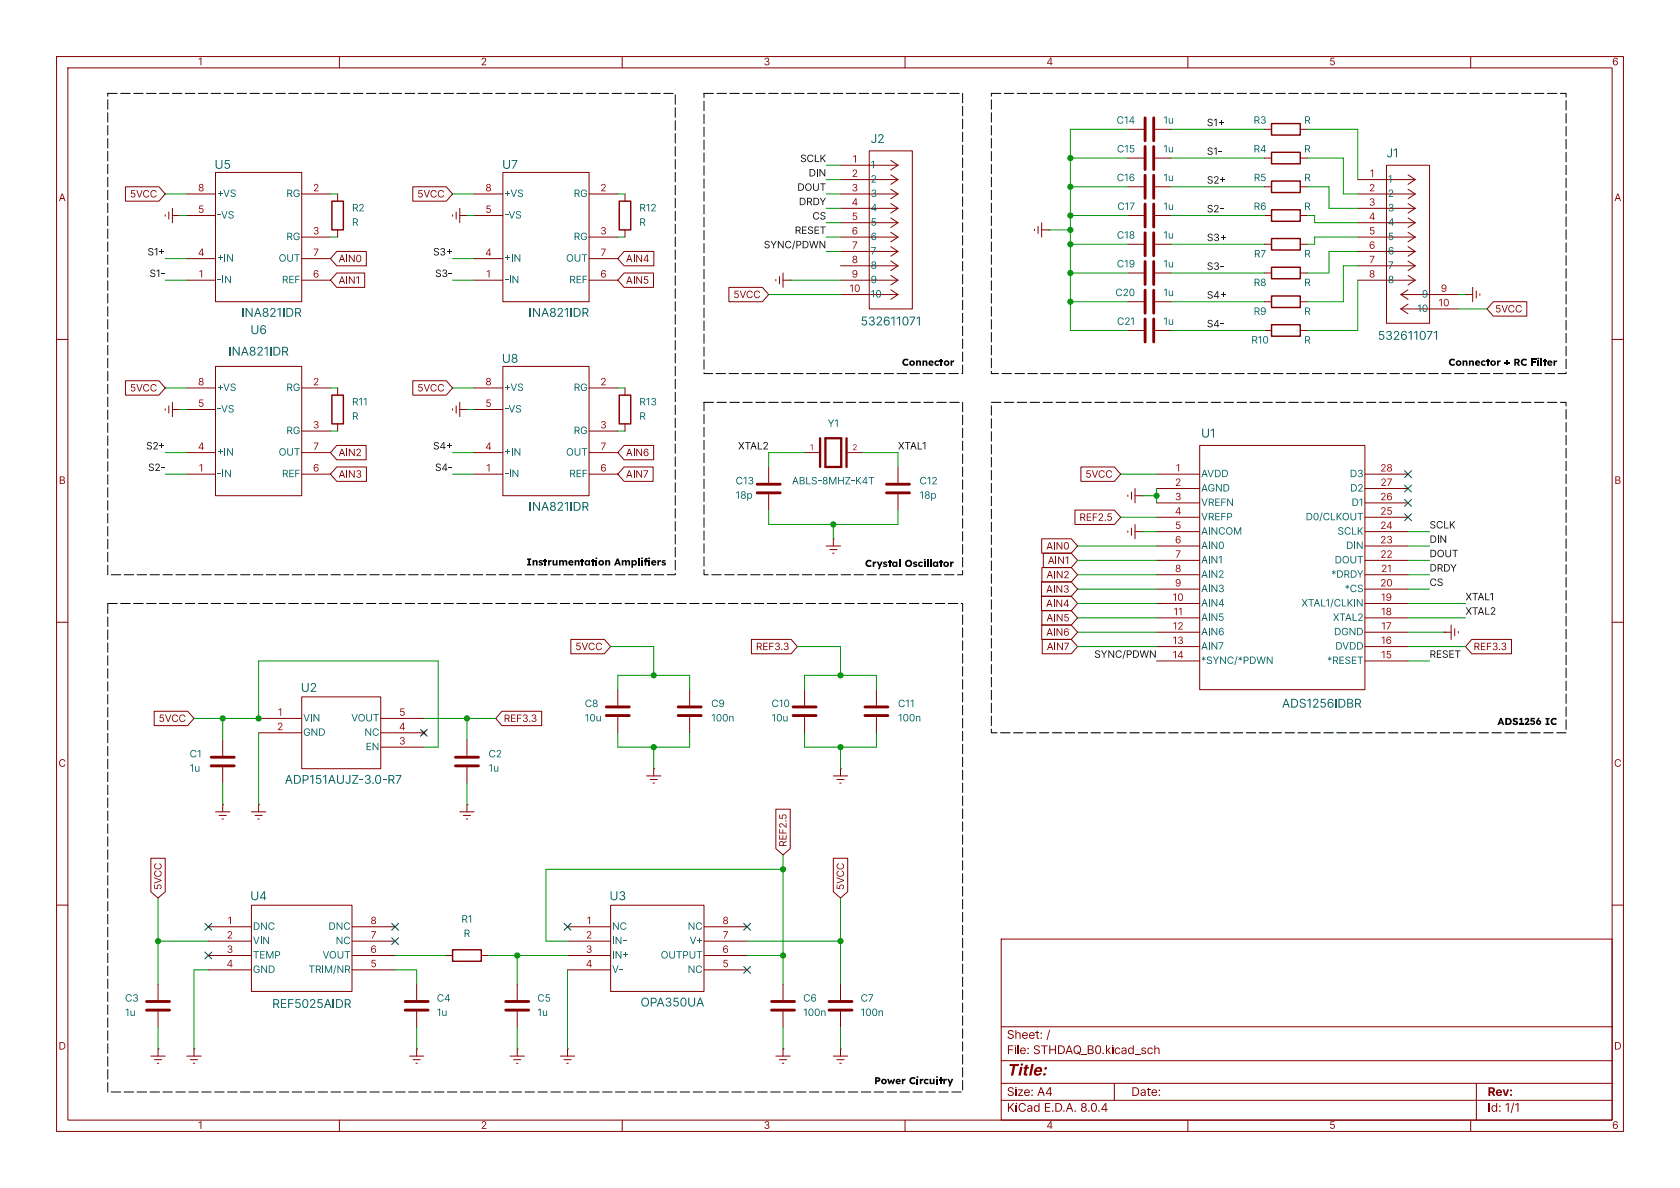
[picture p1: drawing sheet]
<svg xmlns="http://www.w3.org/2000/svg" width="297mm" height="210mm" viewBox="0 0 297 210" stroke-linecap="round" stroke-linejoin="round" font-family="sans-serif">
<path d="M10 10h277v190h-277zM12 12h273v186h-273zM60 10v2M110 10v2M160 10v2M210 10v2M260 10v2M177 166h108v32h-108z" fill="none" stroke="#840000" stroke-width=".18"/>
<g fill="#840000">
<path d="M85.2 10.3a.44 .44 0 0 1 .7 .1 .44 .44 0 0 1-.2 .7l-.3 .3h.6v.1h-.9l.5-.6a.3 .3 0 0 0 .2-.4 .3 .3 0 0 0-.5 0v.1h-.2z"/>
<path d="M135.3 10.3a.38 .38 0 0 1 .6 0 .38 .38 0 0 1-.1 .6 .41 .41 0 0 1-.1 .7 .41 .41 0 0 1-.6-.4h.2a.28 .28 0 0 0 .3 .3 .28 .28 0 0 0 .2-.4 .28 .28 0 0 0-.3-.2v-.1a.26 .26 0 0 0 .3-.2 .26 .26 0 0 0-.2-.3 .26 .26 0 0 0-.3 .2h-.1z"/>
<path d="M235.2 10.2h.7v.2h-.5l-.1 .3a.43 .43 0 0 1 .7 .2 .43 .43 0 0 1-.3 .6 .43 .43 0 0 1-.6-.3h.2a.3 .3 0 0 0 .4 .1 .3 .3 0 0 0 .1-.5 .3 .3 0 0 0-.5 .1h-.1z"/>
<path d="M285.3 10.3a.42 .42 0 0 1 .4-.1 .42 .42 0 0 1 .3 .3h-.1a.33 .33 0 0 0-.5-.1 .33 .33 0 0 0-.1 .4 .44 .44 0 0 1 .7 .2 .44 .44 0 0 1-.4 .6 .44 .44 0 0 1-.5-.5h.2a.29 .29 0 0 0 .4 .3 .29 .29 0 0 0 .1-.5 .29 .29 0 0 0-.5 .2h-.2v-.1z"/>
</g>
<path d="M60 198v2M110 198v2M160 198v2M210 198v2M260 198v2" fill="none" stroke="#840000" stroke-width=".18"/>
<g fill="#840000">
<path d="M85.2 198.3a.44 .44 0 0 1 .7 .1 .44 .44 0 0 1-.2 .7l-.3 .3h.6v.1h-.9l.5-.6a.3 .3 0 0 0 .2-.4 .3 .3 0 0 0-.5 0v.1h-.2z"/>
<path d="M135.3 198.3a.38 .38 0 0 1 .6 0 .38 .38 0 0 1-.1 .6 .41 .41 0 0 1-.1 .7 .41 .41 0 0 1-.6-.4h.2a.28 .28 0 0 0 .3 .3 .28 .28 0 0 0 .2-.4 .28 .28 0 0 0-.3-.2v-.1a.26 .26 0 0 0 .3-.1 .26 .26 0 0 0-.2-.4 .26 .26 0 0 0-.3 .2h-.1z"/>
<path d="M235.2 198.2h.7v.2h-.5l-.1 .4a.43 .43 0 0 1 .7 .1 .43 .43 0 0 1-.3 .6 .43 .43 0 0 1-.6-.3h.2a.3 .3 0 0 0 .4 .1 .3 .3 0 0 0 .1-.5 .3 .3 0 0 0-.5 .1h-.1z"/>
<path d="M285.3 198.3a.42 .42 0 0 1 .4-.1 .42 .42 0 0 1 .3 .3h-.1a.33 .33 0 0 0-.5-.1 .33 .33 0 0 0-.1 .5 .44 .44 0 0 1 .7 .1 .44 .44 0 0 1-.4 .6 .44 .44 0 0 1-.5-.5h.2a.29 .29 0 0 0 .4 .3 .29 .29 0 0 0 .1-.5 .29 .29 0 0 0-.5 .2h-.2v-.1z"/>
</g>
<path d="M10 60h2M285 60h2M10 110h2M285 110h2M10 160h2M285 160h2M177 194.5h108M177 191.5h108M177 187.5h108" fill="none" stroke="#840000" stroke-width=".18"/>
<circle cx="180.7" cy="188.2" r=".23" fill="#840000"/>
<g fill="none" stroke="#840000" stroke-width=".18">
<path d="M148.6 29.2h10.1M153.7 26.7h7.6v27.9h-7.6zM153.7 39.4h5M153.7 36.8h5M153.7 34.3h5M153.7 31.8h5M157.5 38.5l1.2 .9M157.5 36l1.2 .8M157.5 33.4l1.2 .9M157.5 30.9l1.2 .9M157.5 28.4l1.2 .8M158.7 39.4l-1.2 .8"/>
<path d="M158.7 36.8l-1.2 .9M158.7 34.3l-1.2 .8M158.7 31.8l-1.2 .8M158.7 29.2l-1.2 .9M223.5 33h1.3M229.9 33h1.2M148.6 52.1h10.1M153.7 49.5h5M153.7 47h5M153.7 44.5h5M153.7 41.9h5M157.5 51.2l1.2 .9"/>
<path d="M157.5 48.7l1.2 .8M157.5 46.1l1.2 .9M157.5 43.6l1.2 .9M157.5 41.1l1.2 .8M158.7 52.1l-1.2 .8M158.7 49.5l-1.2 .9M158.7 47l-1.2 .8M158.7 44.5l-1.2 .8M158.7 41.9l-1.2 .9M223.5 43.2h1.3M229.9 43.2h1.2M199.4 87.5v.3"/>
<path d="M200 87v1.3M200.7 87.6h1.2M200.7 86.4v2.5M201.9 87.6h.1M114.3 137.2h2.5M114.9 137.8h1.3M115.4 138.4h.3M115.6 135.9h.1M115.6 135.9v1.3M36.8 163.8h7.6M36.8 166.4h7.6M36.8 168.9h7.6"/>
<path d="M36.8 171.5h7.6M44.4 160h17.8v15.3h-17.8zM62.2 163.8h7.6M62.2 166.4h7.6M62.2 168.9h7.6M62.2 171.5h7.6M100.3 163.8h7.6M100.3 166.4h7.6M100.3 168.9h7.6M100.3 171.5h7.6M107.9 160h16.6v15.3h-16.6zM124.5 163.8h7.6"/>
<path d="M124.5 166.4h7.6M124.5 168.9h7.6M124.5 171.5h7.6M177 181.5h108M197 191.5v3M261 191.5v6.5"/>
</g>
<path d="M224.8 32h5.1v2h-5.1zM224.8 42.2h5.1v2h-5.1z" fill="none" stroke="#840000" stroke-width=".25"/>
<g fill="#006464">
<path d="M154 51.5l.5-.2v1.3h-.1v-1.1l-.4 .2z"/>
<path d="M155 51.4a.57 .57 0 0 1 .7 .2 .57 .57 0 0 1 0 .7 .46 .46 0 0 1-.6 .3 .46 .46 0 0 1-.2-.7h.1a.35 .35 0 0 0 .3 .6 .35 .35 0 0 0 .3-.6 .35 .35 0 0 0-.3-.5 .35 .35 0 0 0-.3 .5h-.1z"/>
</g>
<path d="M148.6 31.8h5.1" fill="none" stroke="#840000" stroke-width=".18"/>
<path d="M154.2 31.1a.43 .43 0 0 1 .6 .1 .43 .43 0 0 1-.2 .6l-.3 .3h.6v.2h-.8l.4-.6a.29 .29 0 0 0 .2-.4 .29 .29 0 0 0-.5-.1l-.1 .1z" fill="#006464"/>
<path d="M148.6 34.3h5.1" fill="none" stroke="#840000" stroke-width=".18"/>
<path d="M154.2 33.6a.37 .37 0 0 1 .6 0 .37 .37 0 0 1-.1 .6 .4 .4 0 0 1 0 .6 .4 .4 0 0 1-.6-.3h.1a.28 .28 0 0 0 .3 .2 .28 .28 0 0 0 .3-.3 .28 .28 0 0 0-.4-.2v-.1a.25 .25 0 0 0 .3-.2 .25 .25 0 0 0-.2-.3 .25 .25 0 0 0-.3 .2h-.1z" fill="#006464"/>
<path d="M148.6 36.8h5.1M148.6 39.4h5.1" fill="none" stroke="#840000" stroke-width=".18"/>
<path d="M154.2 38.6h.6v.1h-.5l-.1 .4a.42 .42 0 0 1 .7 .2 .42 .42 0 0 1-.3 .6 .42 .42 0 0 1-.5-.3h.1a.29 .29 0 0 0 .4 .1 .29 .29 0 0 0 .1-.5 .29 .29 0 0 0-.5 .1l-.1-.1z" fill="#006464"/>
<path d="M148.6 41.9h5.1" fill="none" stroke="#840000" stroke-width=".18"/>
<path d="M154.2 41.3a.41 .41 0 0 1 .4-.2 .41 .41 0 0 1 .3 .4h-.1a.32 .32 0 0 0-.5-.2 .32 .32 0 0 0-.1 .5 .43 .43 0 0 1 .7 .1 .43 .43 0 0 1-.4 .6 .43 .43 0 0 1-.4-.5h.1a.28 .28 0 0 0 .4 .3 .28 .28 0 0 0 .1-.5 .28 .28 0 0 0-.5 .2h-.1l-.1-.2z" fill="#006464"/>
<path d="M148.6 44.5h5.1" fill="none" stroke="#840000" stroke-width=".18"/>
<path d="M154 43.7h.8l-.5 1.3h-.2l.6-1.2h-.7z" fill="#006464"/>
<path d="M148.6 47h5.1" fill="none" stroke="#840000" stroke-width=".18"/>
<path d="M154.2 46.3a.37 .37 0 0 1 .5 0 .37 .37 0 0 1 0 .5 .41 .41 0 0 1-.1 .7 .41 .41 0 0 1-.6-.3h.2a.29 .29 0 0 0 .4 .2 .29 .29 0 0 0 .1-.5 .29 .29 0 0 0-.5 .2l-.2 .1 .3-.4-.2-.2h.1a.24 .24 0 0 0 .4 .2 .24 .24 0 0 0 0-.4 .24 .24 0 0 0-.4 .1l-.1 .1z" fill="#006464"/>
<path d="M148.6 49.5h5.1" fill="none" stroke="#840000" stroke-width=".18"/>
<g fill="#006464">
<path d="M154.2 48.9a.61 .61 0 0 1 .7 .2 .61 .61 0 0 1-.1 .8 .41 .41 0 0 1-.4 .2 .41 .41 0 0 1-.4-.4h.2a.32 .32 0 0 0 .4 .2 .32 .32 0 0 0 .2-.5 .4 .4 0 0 1-.5 .2 .4 .4 0 0 1-.3-.4h.2a.28 .28 0 0 0 .4 .2 .28 .28 0 0 0 0-.5 .28 .28 0 0 0-.4 .2l-.2 .1z"/>
<path d="M152.4 56h.8v.1h-.6l-.1 .5a.51 .51 0 0 1 .8 .2 .51 .51 0 0 1-.3 .7 .51 .51 0 0 1-.7-.4h.2a.35 .35 0 0 0 .5 .1 .35 .35 0 0 0 0-.5 .35 .35 0 0 0-.5 .1l-.2-.1z"/>
<path d="M153.8 56.1a.44 .44 0 0 1 .6-.1 .44 .44 0 0 1-.1 .7 .49 .49 0 0 1 .1 .9 .49 .49 0 0 1-.8-.4l.2-.1a.33 .33 0 0 0 .4 .3 .33 .33 0 0 0 .2-.4 .33 .33 0 0 0-.4-.2v-.2a.3 .3 0 0 0 .4-.1 .3 .3 0 0 0-.2-.4 .3 .3 0 0 0-.4 .3h-.2z"/>
<path d="M155.1 56.1a.5 .5 0 0 1 .8 .1 .5 .5 0 0 1-.3 .7l-.4 .5h.7v.1h-.9l.5-.7a.35 .35 0 0 0 .3-.4 .35 .35 0 0 0-.6-.2l-.1 .2h-.1z"/>
<path d="M156.4 56.1a.49 .49 0 0 1 .5-.1 .49 .49 0 0 1 .4 .4h-.2a.38 .38 0 0 0-.5-.2 .38 .38 0 0 0-.2 .5 .51 .51 0 0 1 .8 .1 .51 .51 0 0 1-.3 .8 .51 .51 0 0 1-.6-.5l.1-.1a.34 .34 0 0 0 .5 .3 .34 .34 0 0 0 .1-.5 .34 .34 0 0 0-.6 .2h-.2v-.2z"/>
<path d="M157.6 56.2l.5-.2v1.5h-.2v-1.3l-.3 .2z"/>
<path d="M158.5 56.2l.6-.2v1.5h-.2v-1.3l-.4 .2z"/>
<path d="M159.7 56.1a.64 .64 0 0 1 .8 .1 .64 .64 0 0 1 .1 .8 .56 .56 0 0 1-.7 .5 .56 .56 0 0 1-.4-.8h.2a.38 .38 0 0 0 .2 .6 .38 .38 0 0 0 .5-.2 .59 .59 0 0 0-.5-.9l-.2 .5h-.2z"/>
<path d="M160.8 56h1l-.7 1.5h-.2l.7-1.4h-.8z"/>
<path d="M162 56.2l.6-.2v1.5h-.2v-1.3l-.4 .2z"/>
</g>
<path d="M44.4 143.5h2.6M45.1 144.1h1.3M45.6 144.8h.2M45.7 142.2h.1M45.7 142.2v1.3M148.6 174v2.8M148.6 178.8v2.8M147.3 186.7h2.6M148 187.3h1.2M148.5 188h.2M148.6 185.4h.1M148.6 185.4v1.3" fill="none" stroke="#840000" stroke-width=".18"/>
<path d="M146.6 177h4M146.6 178.6h4" fill="none" stroke="#840000" stroke-width=".51"/>
<g fill="#006464">
<path d="M152.3 178.5l.4-.2v1.3h-.1v-1.1l-.3 .2z"/>
<path d="M153.2 178.4a.57 .57 0 0 1 .7 .2 .57 .57 0 0 1 0 .7 .46 .46 0 0 1-.6 .3 .46 .46 0 0 1-.2-.7h.1a.35 .35 0 0 0 .3 .6 .35 .35 0 0 0 .3-.6 .35 .35 0 0 0-.3-.5 .35 .35 0 0 0-.3 .5h-.1z"/>
<path d="M154.3 178.4a.57 .57 0 0 1 .7 .2 .57 .57 0 0 1 0 .7 .46 .46 0 0 1-.6 .3 .46 .46 0 0 1-.2-.7h.1a.35 .35 0 0 0 .3 .6 .35 .35 0 0 0 .3-.6 .35 .35 0 0 0-.3-.5 .35 .35 0 0 0-.3 .5h-.1z"/>
<path d="M155.3 178.6h.2v.2a.34 .34 0 0 1 .4-.2 .34 .34 0 0 1 .2 .4v.6h-.1l-.1-.7-.2-.2-.2 .2v.7h-.2z"/>
</g>
<path d="M107.2 125h4.1M107.2 126.5h4.1" fill="none" stroke="#840000" stroke-width=".51"/>
<path d="M109.2 121.9v2.8M109.2 126.7v2.8" fill="none" stroke="#840000" stroke-width=".18"/>
<path d="M104.5 126.3a.57 .57 0 0 1 .7 .2 .57 .57 0 0 1 0 .7 .46 .46 0 0 1-.6 .3 .46 .46 0 0 1-.3-.6h.2a.35 .35 0 0 0 .3 .5 .35 .35 0 0 0 .3-.5 .35 .35 0 0 0-.3-.6 .35 .35 0 0 0-.3 .6h-.2z" fill="#006464"/>
<path d="M71.6 177h4.1M71.6 178.6h4.1M89.4 177h4.1M89.4 178.6h4.1M136.4 177h4.1M136.4 178.6h4.1" fill="none" stroke="#840000" stroke-width=".51"/>
<g fill="none" stroke="#840000" stroke-width=".18">
<path d="M73.7 174v2.8M73.7 178.8v2.8M78.7 168.9h1.3M85.1 168.9h1.3M91.4 174v2.8M91.4 178.8v2.8M138.4 174v2.8M138.4 178.8v2.8M90.2 186.7h2.5M90.8 187.3h1.3M91.3 188h.3M91.4 185.4h.1"/>
<path d="M91.4 185.4v1.3M99.1 186.7h2.5M99.7 187.3h1.3M100.2 188h.3M100.3 185.4h.1M100.3 185.4v1.3"/>
</g>
<path d="M80 167.9h5.1v2h-5.1z" fill="none" stroke="#840000" stroke-width=".25"/>
<g fill="#006464">
<path d="M142.1 178.5l.5-.2v1.3h-.2v-1.1l-.3 .2z"/>
<path d="M143.1 178.4a.57 .57 0 0 1 .7 .2 .57 .57 0 0 1 0 .7 .46 .46 0 0 1-.6 .3 .46 .46 0 0 1-.3-.7h.2a.35 .35 0 0 0 .3 .6 .35 .35 0 0 0 .3-.6 .35 .35 0 0 0-.3-.5 .35 .35 0 0 0-.3 .5h-.2z"/>
<path d="M144.2 178.4a.57 .57 0 0 1 .7 .2 .57 .57 0 0 1 0 .7 .46 .46 0 0 1-.6 .3 .46 .46 0 0 1-.3-.7h.2a.35 .35 0 0 0 .3 .6 .35 .35 0 0 0 .3-.6 .35 .35 0 0 0-.3-.5 .35 .35 0 0 0-.3 .5h-.2z"/>
<path d="M145.2 178.6h.1v.2a.34 .34 0 0 1 .4-.2 .34 .34 0 0 1 .2 .4v.6h-.1v-.7l-.2-.2-.2 .2-.1 .7h-.1z"/>
</g>
<path d="M142.2 80h2.6M149.9 80h2.5M45.7 127h7.6M45.7 129.5h7.6M53.3 123.2h14v12.7h-14zM67.3 127h7.6M67.3 129.5h7.6M67.3 132.1h7.6M74.5 129.2l.8 .7M75.3 129.2l-.8 .7" fill="none" stroke="#840000" stroke-width=".18"/>
<path d="M145 77.5v5.1M145.9 77.5h2.8v5.1h-2.8zM149.7 77.5v5.1" fill="none" stroke="#840000" stroke-width=".41"/>
<path d="M153.6 84.3h.9v.2h-.4v1.1h-.1v-1.1h-.4z" fill="#006464"/>
<path d="M121.9 121.9v2.8M121.9 126.7v2.8M147.3 137.2h2.6M148 137.8h1.2M148.5 138.4h.2M148.6 135.9h.1M148.6 135.9v1.3M137.2 186.7h2.5M137.8 187.3h1.3M138.3 188h.3M138.4 185.4h.1M138.4 185.4v1.3" fill="none" stroke="#840000" stroke-width=".18"/>
<path d="M119.9 125h4.1M119.9 126.5h4.1" fill="none" stroke="#840000" stroke-width=".51"/>
<g fill="#006464">
<path d="M125.8 126.4l.5-.2v1.3h-.1v-1.1l-.4 .2z"/>
<path d="M126.8 126.3a.57 .57 0 0 1 .7 .2 .57 .57 0 0 1 0 .7 .46 .46 0 0 1-.6 .3 .46 .46 0 0 1-.2-.6h.1a.35 .35 0 0 0 .3 .5 .35 .35 0 0 0 .3-.5 .35 .35 0 0 0-.3-.6 .35 .35 0 0 0-.3 .6h-.1z"/>
<path d="M127.9 126.3a.57 .57 0 0 1 .7 .2 .57 .57 0 0 1 0 .7 .46 .46 0 0 1-.6 .3 .46 .46 0 0 1-.2-.6h.1a.35 .35 0 0 0 .3 .5 .35 .35 0 0 0 .3-.5 .35 .35 0 0 0-.3-.6 .35 .35 0 0 0-.3 .6h-.1z"/>
<path d="M128.9 126.6h.2v.1a.34 .34 0 0 1 .4-.1 .34 .34 0 0 1 .2 .3v.6h-.2v-.6l-.2-.2-.2 .1v.7h-.2z"/>
</g>
<g fill="none" stroke="#840000" stroke-width=".18">
<path d="M146 96.5h2.6M146.7 97.2h1.3M147.2 97.8h.2M147.3 95.3h.1M147.3 95.3v1.2M158.7 82.6v2.7M158.7 87.4v2.8M27.9 174v2.8M27.9 178.8v2.8M26.7 186.7h2.5M27.3 187.3h1.3M27.8 188h.3"/>
<path d="M27.9 185.4h.1M27.9 185.4v1.3M33 186.7h2.6M33.7 187.3h1.2M34.2 188h.2M34.3 185.4h.1M34.3 185.4v1.3"/>
</g>
<path d="M156.7 85.6h4.1M156.7 87.1h4.1M25.9 177h4.1M25.9 178.6h4.1" fill="none" stroke="#840000" stroke-width=".51"/>
<path d="M163.6 87a.37 .37 0 0 1 .6-.1 .37 .37 0 0 1-.1 .6 .41 .41 0 0 1 0 .7 .41 .41 0 0 1-.6-.4h.1a.29 .29 0 0 0 .5 .3 .29 .29 0 0 0 0-.5 .29 .29 0 0 0-.4 .1l-.2 .1 .2-.3-.2-.3h.2a.24 .24 0 0 0 .3 .2 .24 .24 0 0 0 .1-.4 .24 .24 0 0 0-.4 .1l-.2 .1z" fill="#006464"/>
<path d="M37.3 133.9h4.1M37.3 135.4h4.1M140.2 125h4.1M140.2 126.5h4.1" fill="none" stroke="#840000" stroke-width=".51"/>
<g fill="none" stroke="#840000" stroke-width=".18">
<path d="M59.7 34.3v1.3M223.5 27.9h1.3M229.9 27.9h1.2M59.7 40.6v1.3M223.5 48.3h1.3M229.9 48.3h1.2M80 72.3v.2M80.6 71.8v1.2M81.3 72.4h1.2M81.3 71.1v2.6M82.5 72.4h.1M83.8 72.4h5.1"/>
<path d="M83.8 68.6h5.1M88.9 64.8h15.2v22.8h-15.2zM104.1 68.6h5.1M104.1 76.2h5.1M83.8 83.8h5.1M83.8 80h5.1M104.1 83.8h5.1M104.1 80h5.1M39.4 130.8v2.8M39.4 135.6v2.8M142.2 121.9v2.8M142.2 126.7v2.8"/>
<path d="M72.4 186.7h2.5M73 187.3h1.3M73.5 188h.3M73.7 185.4h.1M73.7 185.4v1.3"/>
</g>
<path d="M58.7 35.6h2v5h-2zM224.8 26.9h5.1v2.1h-5.1zM224.8 47.2h5.1v2.1h-5.1z" fill="none" stroke="#840000" stroke-width=".25"/>
<path d="M137.5 126.3a.57 .57 0 0 1 .7 .2 .57 .57 0 0 1 0 .7 .46 .46 0 0 1-.6 .3 .46 .46 0 0 1-.3-.6h.2a.35 .35 0 0 0 .3 .5 .35 .35 0 0 0 .3-.5 .35 .35 0 0 0-.3-.6 .35 .35 0 0 0-.3 .6h-.2z" fill="#006464"/>
<path d="M152.9 125h4.1M152.9 126.5h4.1" fill="none" stroke="#840000" stroke-width=".51"/>
<path d="M154.9 121.9v2.8M154.9 126.7v2.8" fill="none" stroke="#840000" stroke-width=".18"/>
<g fill="#006464">
<path d="M158.9 126.4l.4-.2v1.3h-.1v-1.1l-.3 .2z"/>
<path d="M159.8 126.3a.57 .57 0 0 1 .7 .2 .57 .57 0 0 1 0 .7 .46 .46 0 0 1-.6 .3 .46 .46 0 0 1-.2-.6h.1a.35 .35 0 0 0 .3 .5 .35 .35 0 0 0 .3-.5 .35 .35 0 0 0-.3-.6 .35 .35 0 0 0-.3 .6h-.1z"/>
<path d="M160.9 126.3a.57 .57 0 0 1 .7 .2 .57 .57 0 0 1 .1 .7 .46 .46 0 0 1-.7 .3 .46 .46 0 0 1-.2-.6h.1a.35 .35 0 0 0 .3 .5 .35 .35 0 0 0 .3-.5 .35 .35 0 0 0-.3-.6 .35 .35 0 0 0-.3 .6h-.1z"/>
<path d="M161.9 126.6h.2v.1a.34 .34 0 0 1 .4-.1 .34 .34 0 0 1 .2 .3v.6h-.1l-.1-.6-.2-.2-.2 .1v.7h-.2z"/>
</g>
<path d="M202.4 31v4.1M202.4 36.1v4M204 31v4.1M204 36.1v4M202.4 41.1v4.1M202.4 46.2v4.1M202.4 56.4v4.1M204 41.1v4.1M204 46.2v4.1M204 56.4v4.1" fill="none" stroke="#840000" stroke-width=".51"/>
<g fill="none" stroke="#840000" stroke-width=".18">
<path d="M29.2 38v.2M29.8 37.5v1.2M30.5 38.1h1.2M30.5 36.8v2.6M31.7 38.1h.1M199.4 38.1h2.8M199.4 33h2.8M204.2 38.1h2.8M204.2 33h2.8M223.5 22.9h1.3M229.9 22.9h1.2M240 31.8h10.2"/>
<path d="M245.1 29.2h7.6v28h-7.6zM245.1 39.4h5.1M245.1 36.8h5.1M245.1 34.3h5.1M248.9 38.5l1.3 .9M248.9 36l1.3 .8M248.9 33.4l1.3 .9M248.9 30.9l1.3 .9M250.2 39.4l-1.3 .8M250.2 36.8l-1.3 .9M250.2 34.3l-1.3 .8M250.2 31.8l-1.3 .8"/>
<path d="M199.4 58.4h2.8M199.4 43.2h2.8M199.4 48.3h2.8M204.2 58.4h2.8M204.2 43.2h2.8M204.2 48.3h2.8M223.5 58.4h1.3M229.9 58.4h1.2M245.1 49.5h5.1M245.1 47h5.1M245.1 44.5h5.1M245.1 41.9h5.1"/>
<path d="M247.6 54.6l1.3 .9M247.6 54.6h10.2M247.6 52.1l1.3 .8M247.6 52.1h5.1M248.9 53.8l-1.3 .8M248.9 51.2l-1.3 .9M248.9 48.7l1.3 .8M248.9 46.1l1.3 .9M248.9 43.6l1.3 .9M248.9 41.1l1.3 .8M250.2 49.5l-1.3 .9M250.2 47l-1.3 .8"/>
<path d="M250.2 44.5l-1.3 .8M250.2 41.9l-1.3 .9M199.4 93.9v.2M200 93.3v1.3M200.7 94h1.2M200.7 92.7v2.6M201.9 94h.1"/>
</g>
<path d="M224.8 21.8h5.1v2.1h-5.1zM224.8 57.4h5.1v2h-5.1z" fill="none" stroke="#840000" stroke-width=".25"/>
<g fill="#006464">
<path d="M250.6 54.1l.5-.3v1.3h-.1v-1.1l-.4 .2z"/>
<path d="M251.6 54a.57 .57 0 0 1 .7 .1 .57 .57 0 0 1 0 .7 .46 .46 0 0 1-.6 .3 .46 .46 0 0 1-.2-.6h.1a.35 .35 0 0 0 .3 .5 .35 .35 0 0 0 .3-.5 .35 .35 0 0 0-.3-.5 .35 .35 0 0 0-.3 .5h-.1z"/>
</g>
<path d="M240 34.3h5.1" fill="none" stroke="#840000" stroke-width=".18"/>
<path d="M245.6 33.6a.43 .43 0 0 1 .7 .1 .43 .43 0 0 1-.3 .7l-.3 .3h.6v.1h-.8l.4-.6a.29 .29 0 0 0 .3-.4 .29 .29 0 0 0-.5 0l-.2 .1z" fill="#006464"/>
<path d="M240 36.8h5.1" fill="none" stroke="#840000" stroke-width=".18"/>
<path d="M245.6 36.2a.37 .37 0 0 1 .6-.1 .37 .37 0 0 1-.1 .6 .4 .4 0 0 1 0 .7 .4 .4 0 0 1-.6-.4h.2a.28 .28 0 0 0 .3 .3 .28 .28 0 0 0 .2-.4 .28 .28 0 0 0-.4-.1v-.2a.25 .25 0 0 0 .4-.1 .25 .25 0 0 0-.2-.3 .25 .25 0 0 0-.3 .2h-.2z" fill="#006464"/>
<path d="M240 39.4h5.1M240 41.9h5.1" fill="none" stroke="#840000" stroke-width=".18"/>
<path d="M245.6 41.1h.7v.2h-.6v.4a.42 .42 0 0 1 .6 .1 .42 .42 0 0 1-.2 .6 .42 .42 0 0 1-.6-.3h.2a.29 .29 0 0 0 .4 .1 .29 .29 0 0 0 0-.4 .29 .29 0 0 0-.4 0h-.2z" fill="#006464"/>
<path d="M240 44.5h5.1" fill="none" stroke="#840000" stroke-width=".18"/>
<path d="M245.6 43.8a.41 .41 0 0 1 .5-.1 .41 .41 0 0 1 .3 .3h-.2a.32 .32 0 0 0-.4-.1 .32 .32 0 0 0-.2 .4 .43 .43 0 0 1 .7 .1 .43 .43 0 0 1-.3 .6 .43 .43 0 0 1-.5-.4h.1a.28 .28 0 0 0 .5 .2 .28 .28 0 0 0 0-.5 .28 .28 0 0 0-.4 .2l-.2 .1v-.2z" fill="#006464"/>
<path d="M240 47h5.1" fill="none" stroke="#840000" stroke-width=".18"/>
<path d="M245.5 46.2h.8l-.6 1.3h-.2l.6-1.1h-.6z" fill="#006464"/>
<path d="M240 49.5h5.1" fill="none" stroke="#840000" stroke-width=".18"/>
<path d="M245.6 48.9a.37 .37 0 0 1 .6-.1 .37 .37 0 0 1-.1 .6 .41 .41 0 0 1 0 .7 .41 .41 0 0 1-.6-.4h.1a.29 .29 0 0 0 .4 .3 .29 .29 0 0 0 .1-.5 .29 .29 0 0 0-.5 .1l-.1 .1 .2-.3-.2-.3h.2a.24 .24 0 0 0 .3 .2 .24 .24 0 0 0 .1-.4 .24 .24 0 0 0-.4 .1l-.2 .1z" fill="#006464"/>
<path d="M252.7 52.1h5.1" fill="none" stroke="#840000" stroke-width=".18"/>
<g fill="#006464">
<path d="M251.6 51.4a.61 .61 0 0 1 .8 .2 .61 .61 0 0 1-.2 .8 .41 .41 0 0 1-.4 .2 .41 .41 0 0 1-.3-.3h.1a.32 .32 0 0 0 .5 .1 .32 .32 0 0 0 .1-.4 .4 .4 0 0 1-.5 .1 .4 .4 0 0 1-.2-.4h.1a.29 .29 0 0 0 .5 .3 .28 .28 0 0 0 0-.5 .28 .28 0 0 0-.5 .2h-.1z"/>
<path d="M243.9 58.5h.8v.2h-.7v.4a.51 .51 0 0 1 .7 .2 .51 .51 0 0 1-.3 .7 .51 .51 0 0 1-.6-.3h.1a.35 .35 0 0 0 .5 .1 .35 .35 0 0 0 .1-.5 .35 .35 0 0 0-.5 0h-.2z"/>
<path d="M245.2 58.6a.44 .44 0 0 1 .7 0 .44 .44 0 0 1-.1 .7 .49 .49 0 0 1 0 .8 .49 .49 0 0 1-.7-.3l.1-.1a.33 .33 0 0 0 .4 .3 .33 .33 0 0 0 .3-.5 .33 .33 0 0 0-.5-.1v-.2a.3 .3 0 0 0 .4-.2 .3 .3 0 0 0-.2-.4 .3 .3 0 0 0-.3 .3h-.2z"/>
<path d="M246.5 58.6a.5 .5 0 0 1 .8 .1 .5 .5 0 0 1-.2 .7l-.4 .5h.7v.2h-1l.5-.7a.35 .35 0 0 0 .3-.5 .35 .35 0 0 0-.5-.2l-.1 .2h-.2z"/>
<path d="M247.9 58.6a.49 .49 0 0 1 .5-.1 .49 .49 0 0 1 .3 .4h-.2a.38 .38 0 0 0-.5-.2 .38 .38 0 0 0-.1 .6 .51 .51 0 0 1 .8 .1 .51 .51 0 0 1-.4 .7 .51 .51 0 0 1-.6-.5h.2a.34 .34 0 0 0 .5 .3 .34 .34 0 0 0 0-.6 .34 .34 0 0 0-.5 .2l-.2 .1v-.3z"/>
<path d="M249 58.8l.6-.3v1.6h-.2v-1.4l-.4 .3z"/>
<path d="M250 58.8l.6-.3v1.6h-.2v-1.4l-.4 .3z"/>
<path d="M251.2 58.6a.69 .69 0 0 1 .8 .2 .69 .69 0 0 1 0 .8 .56 .56 0 0 1-.7 .5 .56 .56 0 0 1-.3-.8h.2a.38 .38 0 0 0 .1 .5 .38 .38 0 0 0 .5-.2 .59 .59 0 0 0-.4-.9l-.2 .6h-.2z"/>
<path d="M252.2 58.5h1l-.7 1.6h-.2l.7-1.4h-.8z"/>
<path d="M253.5 58.8l.6-.3v1.6h-.2v-1.4l-.4 .3z"/>
</g>
<path d="M109.5 35.6h2v5h-2zM224.8 52.3h5.1v2.1h-5.1zM109.5 69.9h2v5h-2z" fill="none" stroke="#840000" stroke-width=".25"/>
<g fill="none" stroke="#840000" stroke-width=".18">
<path d="M80 38v.2M80.6 37.5v1.2M81.3 38.1h1.2M81.3 36.8v2.6M82.5 38.1h.1M83.8 38.1h5.1M83.8 34.3h5.1M88.9 30.5h15.2v22.8h-15.2zM104.1 34.3h5.1M110.5 34.3v1.3M184.1 39.4v2.5M199.4 27.9h2.8"/>
<path d="M199.4 22.9h2.8M204.2 27.9h2.8M204.2 22.9h2.8M83.8 49.5h5.1M83.8 45.7h5.1M104.1 49.5h5.1M104.1 41.9h5.1M104.1 45.7h5.1M110.5 40.6v1.3M182.9 40.5v.3M183.5 40v1.3M184.1 40.6h1.3"/>
<path d="M185.4 40.6h.1M199.4 53.3h2.8M204.2 53.3h2.8M223.5 53.3h1.3M229.9 53.3h1.2M259.1 52.1h.1M259.1 52.1h1.2M260.3 50.8v2.5M261 51.4v1.3M261.6 51.9v.3M110.5 68.6v1.3M110.5 74.9v1.3"/>
<path d="M135.9 82.6v2.7M135.9 87.4v2.8"/>
</g>
<path d="M202.4 20.8v4.1M202.4 25.9v4.1M204 20.8v4.1M204 25.9v4.1M202.4 51.3v4.1M204 51.3v4.1M133.9 85.6h4M133.9 87.1h4" fill="none" stroke="#840000" stroke-width=".51"/>
<path d="M131.1 87a.37 .37 0 0 1 .6-.1 .37 .37 0 0 1-.1 .6 .41 .41 0 0 1 0 .7 .41 .41 0 0 1-.6-.4h.1a.29 .29 0 0 0 .4 .3 .29 .29 0 0 0 .1-.5 .29 .29 0 0 0-.5 .1l-.1 .1 .2-.3-.2-.3h.2a.24 .24 0 0 0 .3 .2 .24 .24 0 0 0 .1-.4 .24 .24 0 0 0-.4 .1l-.2 .1z" fill="#006464"/>
<g fill="none" stroke="#840000" stroke-width=".18">
<path d="M22.2 33h5.9l1.1 1.3-1.1 1.3h-5.9zM33 34.3h5.1M33 38.1h5.1M38.1 30.5h15.2v22.8h-15.2zM53.3 34.3h5.1M73 33h5.9l1.1 1.3-1.1 1.3h-5.9zM223.5 38.1h1.3M229.9 38.1h1.2M33 49.5h5.1M33 45.7h5.1M53.3 49.5h5.1M53.3 41.9h5.1"/>
<path d="M53.3 45.7h5.1M59.5 48.3h5v2.5h-5l-1.1-1.3zM59.5 44.4h5.3v2.6h-5.3l-1.1-1.3zM110.3 48.3h5.2v2.5h-5.2l-1.1-1.3zM110.3 44.4h5.3v2.6h-5.3l-1.1-1.3zM128.9 50.8h5.9l1.1 1.3-1.1 1.2h-5.9zM137.2 49.4v.3M137.8 48.9v1.3M138.4 49.5h1.3M138.4 48.3v2.5M139.7 49.5h.1M264 53.3h5.9v2.6h-5.9l-1.1-1.3z"/>
<path d="M22.2 67.3h5.9l1.1 1.3-1.1 1.3h-5.9zM29.2 72.3v.2M29.8 71.8v1.2M30.5 72.4h1.2M30.5 71.1v2.6M31.7 72.4h.1M33 68.6h5.1M33 72.4h5.1M38.1 64.8h15.2v22.8h-15.2zM53.3 68.6h5.1M53.3 76.2h5.1M59.5 78.7h5.2v2.6h-5.2l-1.1-1.3z"/>
<path d="M59.7 68.6v1.3M59.7 74.9v1.3M73 67.3h5.9l1.1 1.3-1.1 1.3h-5.9zM110.3 78.7h5.3v2.6h-5.3l-1.1-1.3zM212.1 78.7h29.2v43.2h-29.2zM33 83.8h5.1M33 80h5.1M53.3 83.8h5.1M53.3 80h5.1M59.5 82.5h5.3v2.6h-5.3l-1.1-1.3zM110.3 82.5h5.2v2.6h-5.2l-1.1-1.3zM184.2 95.2h5.2l1.1 1.3-1.1 1.3h-5.2z"/>
<path d="M184.4 97.8h5l1.1 1.3-1.1 1.2h-5zM190 90.2h7l1.1 1.2-1.1 1.3h-7zM191.1 82.5h5.9l1.1 1.3-1.1 1.3h-5.9zM204.5 83.8h7.6M204.5 86.4h7.6M204.5 99.1h7.6M204.5 96.5h7.6M204.5 94h7.6M204.5 91.4h7.6M204.5 88.9h7.6M241.3 83.8h7.6M241.3 86.4h7.6"/>
<path d="M241.3 99.1h7.6M241.3 96.5h7.6M241.3 94h7.6M241.3 91.4h7.6M241.3 88.9h7.6M100.9 113h5.9l1.1 1.3-1.1 1.3h-5.9zM132.8 113h7.1l1.1 1.3-1.1 1.3h-7.1zM184.1 105.4h5.3l1.1 1.3-1.1 1.3h-5.3zM184.1 102.9h5.3l1.1 1.2-1.1 1.3h-5.3zM184.2 110.5h5.2l1.1 1.3-1.1 1.2h-5.2zM184.2 107.9h5.2l1.1 1.3-1.1 1.3h-5.2zM184.2 100.3h5.2l1.1 1.3-1.1 1.3h-5.2z"/>
<path d="M184.3 113h5.1l1.1 1.3-1.1 1.3h-5.1zM204.5 111.8h7.6M204.5 106.7h7.6M204.5 109.2h7.6M204.5 114.3h7.6M204.5 116.8h7.6M204.5 104.1h7.6M204.5 101.6h7.6M241.3 111.8h7.6M241.3 106.7h7.6M241.3 109.2h7.6M241.3 114.3h7.6"/>
<path d="M241.3 116.8h7.6M241.3 104.1h7.6M241.3 101.6h7.6M255.3 111.8h.1M255.3 111.8h1.2M256.5 110.5v2.5M257.2 111.1v1.3M257.8 111.6v.3M260.2 113h7v2.6h-7l-1.1-1.3zM27.3 125.7h5.9l1.1 1.3-1.1 1.3h-5.9zM82.5 130.8v2.8M82.5 135.6v2.8"/>
<path d="M88.7 125.7h7.1v2.6h-7.1l-1.1-1.3zM26.7 151.7h2.5v5.9l-1.3 1.2-1.2-1.2zM38.1 143.5h2.5M38.7 144.1h1.3M39.2 144.8h.3M39.4 142.2h.1M39.4 142.2v1.3M81.3 143.5h2.5M81.9 144.1h1.3M82.4 144.8h.3M82.5 142.2h.1M82.5 142.2v1.3"/>
<path d="M137.2 143h2.5v7l-1.3 1.1-1.2-1.1zM147.3 151.7h2.6v5.9l-1.3 1.2-1.3-1.2z"/>
</g>
<path d="M224.8 37.1h5.1v2h-5.1zM58.7 69.9h2v5h-2z" fill="none" stroke="#840000" stroke-width=".25"/>
<path d="M80.5 133.9h4.1M80.5 135.4h4.1" fill="none" stroke="#840000" stroke-width=".51"/>
<g fill="#000">
<path d="M107 99h.3l-.1 .2a.34 .34 0 0 1 .4-.2 .34 .34 0 0 1 .3 .4v.6h-.3v-.7l-.2-.1-.1 .1v.7h-.3zM112.8 98.6h.3v1.4h-.3zM114 98.8l.2-.2 .3 .1-.1 .2h-.1v1.1h-.3z"/>
<circle cx="271.9" cy="63.4" r=".16"/>
<circle cx="105.4" cy="98.7" r=".16"/>
<circle cx="113.5" cy="98.7" r=".16"/>
<circle cx="114.8" cy="98.7" r=".16"/>
<circle cx="163.5" cy="98.9" r=".16"/>
<circle cx="162.2" cy="190.4" r=".16"/>
<circle cx="165.6" cy="190.4" r=".16"/>
</g>
<path d="M19 16.5h100.4v85.1h-100.4zM124.5 16.5h45.7v49.5h-45.7zM175.3 16.5h101.6v49.5h-101.6zM124.5 71.1h45.7v30.5h-45.7zM175.3 71.1h101.6v58.4h-101.6zM19 106.7h151.2v86.3h-151.2z" fill="none" stroke="#000" stroke-width=".18" stroke-dasharray="1.7 .6"/>
<g fill="none" stroke="#009600" stroke-width=".18">
<path d="M29.2 34.3h3.8M31.7 38.1h1.3M58.4 34.3h1.3M80 34.3h3.8M82.5 38.1h1.3M109.2 34.3h1.3M146 34.3h2.6M146 36.8h2.6M146 39.4h2.6M146 31.8h2.6M146 29.2h2.6M189.2 27.9h10.2"/>
<path d="M189.2 33h10.2M189.2 38.1h10.2M199.4 22.9h-10.2v35.5h10.2M207 27.9h16.5M207 33h16.5M207 22.9h16.5M207 38.1h16.5M231.1 27.9h6.4v6.4h2.5M231.1 22.9h8.9v8.9M231.1 33h3.8v3.8h5.1M231.1 38.1h1.3v1.3h7.6M29.2 49.5h3.8"/>
<path d="M29.2 45.7h3.8M58.4 41.9h1.3M80 49.5h3.8M80 45.7h3.8M109.2 41.9h1.3M135.9 52.1h12.7M139.7 49.5h8.9M146 44.5h2.6M146 41.9h2.6M185.4 40.6h3.8M189.2 53.3h10.2M189.2 43.2h10.2"/>
<path d="M189.2 48.3h10.2M207 58.4h16.5M207 53.3h16.5M207 43.2h16.5M207 48.3h16.5M240 49.5v8.9h-8.9M240 47h-2.5v6.3h-6.4M240 41.9h-7.6v1.3h-1.3M240 44.5h-5.1v3.8h-3.8M257.8 52.1h1.3M257.8 54.6h5.1M29.2 68.6h3.8"/>
<path d="M31.7 72.4h1.3M58.4 68.6h1.3M58.4 76.2h1.3M80 68.6h3.8M82.5 72.4h1.3M109.2 68.6h1.3M109.2 76.2h1.3M29.2 83.8h3.8M29.2 80h3.8M80 83.8h3.8M80 80h3.8M135.9 90.2v2.5h22.8v-2.5"/>
<path d="M142.2 80h-6.3v2.6M147.3 92.7v2.6M152.4 80h6.3v2.6M190.5 96.5h14M190.5 99.1h14M198.1 83.8h6.4M198.1 91.4h6.4M201.9 94h2.6M201.9 87.6h2.6M204.5 86.4v2.5M248.9 96.5h3.8M248.9 99.1h3.8"/>
<path d="M248.9 94h3.8M107.9 114.3h7.7v5.1M141 114.3h7.6v5.1M190.5 114.3h14M190.5 111.8h14M190.5 101.6h14M190.5 109.2h14M190.5 106.7h14M190.5 104.1h14M248.9 116.8h3.8M248.9 114.3h10.2M248.9 111.8h6.4"/>
<path d="M248.9 101.6h3.8M248.9 109.2h10.2M248.9 106.7h10.2M248.9 104.1h3.8M34.3 127h11.4v-10.2h31.8v15.3h-2.6M39.4 127v3.8M39.4 138.4v3.8M45.7 129.5v12.7M74.9 127h12.7M82.5 127v3.8M82.5 138.4v3.8M109.2 129.5v2.6h12.7v-2.6"/>
<path d="M109.2 121.9v-2.5h12.7v2.5M115.6 132.1v3.8M142.2 129.5v2.6h12.7v-2.6M142.2 121.9v-2.5h12.7v2.5M148.6 132.1v3.8M27.9 158.8v15.2M138.4 153.7h-41.9v12.7h3.8M138.4 151.1v22.9M148.6 158.8v15.2M27.9 166.4h8.9M36.8 171.5h-2.5v13.9M69.8 168.9h8.9"/>
<path d="M69.8 171.5h3.9v2.5M86.4 168.9h13.9M91.4 168.9v5.1M100.3 171.5v13.9M132.1 168.9h6.3M132.1 166.4h16.5M27.9 181.6v3.8M73.7 181.6v3.8M91.4 181.6v3.8M138.4 181.6v3.8M148.6 181.6v3.8"/>
</g>
<g fill="none" stroke="#000084" stroke-width=".18">
<path d="M248.3 83.2l1.2 1.2M248.3 85.8l1.2 1.2M248.3 90.8l1.2 1.2M248.3 88.3l1.2 1.2M249.5 83.2l-1.2 1.2M249.5 85.8l-1.2 1.2M249.5 90.8l-1.2 1.2M249.5 88.3l-1.2 1.2M74.3 128.9l1.2 1.2M75.5 128.9l-1.2 1.2M36.2 168.3l1.2 1.2M36.2 163.2l1.2 1.2"/>
<path d="M37.4 168.3l-1.2 1.2M37.4 163.2l-1.2 1.2M69.2 163.2l1.3 1.2M69.2 165.8l1.3 1.2M70.5 163.2l-1.3 1.2M70.5 165.8l-1.3 1.2M99.7 163.2l1.2 1.2M100.9 163.2l-1.2 1.2M131.5 163.2l1.2 1.2M131.5 170.8l1.2 1.3M132.7 163.2l-1.2 1.2M132.7 170.8l-1.2 1.3"/>
</g>
<g fill="#009600" stroke="#009600" stroke-width=".18">
<circle cx="27.9" cy="166.4" r=".46"/>
<circle cx="148.6" cy="166.4" r=".46"/>
<circle cx="138.4" cy="153.7" r=".46"/>
<circle cx="138.4" cy="168.9" r=".46"/>
<circle cx="91.4" cy="168.9" r=".46"/>
<circle cx="148.6" cy="132.1" r=".46"/>
<circle cx="115.6" cy="132.1" r=".46"/>
<circle cx="115.6" cy="119.4" r=".46"/>
<circle cx="45.7" cy="127" r=".46"/>
<circle cx="39.4" cy="127" r=".46"/>
<circle cx="82.5" cy="127" r=".46"/>
<circle cx="147.3" cy="92.7" r=".46"/>
<circle cx="148.6" cy="119.4" r=".46"/>
<circle cx="189.2" cy="40.6" r=".46"/>
<circle cx="189.2" cy="48.3" r=".46"/>
<circle cx="189.2" cy="43.2" r=".46"/>
<circle cx="189.2" cy="53.3" r=".46"/>
<circle cx="189.2" cy="38.1" r=".46"/>
<circle cx="189.2" cy="27.9" r=".46"/>
<circle cx="189.2" cy="33" r=".46"/>
<circle cx="204.5" cy="87.6" r=".46"/>
</g>
<text font-size="2.8" fill="#840000" x="178" y="191">Title:</text>
<g font-size="2.1" fill="#006464">
<text x="153.9" y="25.9">J2</text>
<text x="245.1" y="28.5">J1</text>
<text x="37.9" y="30.5">U5</text>
<text x="88.8" y="30.5">U7</text>
<text x="42.7" y="56.7">INA821IDR</text>
<text x="44.3" y="59.7">U6</text>
<text x="93.5" y="56.7">INA821IDR</text>
<text x="40.4" y="63.5">INA821IDR</text>
<text x="88.7" y="64.8">U8</text>
<text x="212.3" y="78">U1</text>
<text x="93.5" y="91">INA821IDR</text>
<text x="53.2" y="123">U2</text>
<text x="226.6" y="125.8">ADS1256IDBR</text>
<text x="50.3" y="139.2">ADP151AUJZ-3.0-R7</text>
<text x="44.2" y="159.8">U4</text>
<text x="107.8" y="159.8">U3</text>
<text x="48.1" y="178.8">REF5025AIDR</text>
<text x="113.2" y="178.6">OPA350UA</text>
</g>
<g font-size="2.1" fill="#840000">
<text x="178" y="184.3">Sheet: /</text>
<text x="178" y="187">File: STHDAQ_B0.kicad_sch</text>
<text x="178" y="197.2">KiCad E.D.A. 8.0.4</text>
<text x="178" y="194.4">Size: A4</text>
<text x="200" y="194.4">Date:</text>
<text x="263" y="194.4">Rev:</text>
<text x="263" y="197.2">Id: 1/1</text>
</g>
<g font-size="1.8" fill="#840000">
<text x="35" y="12.1">1</text>
<text x="185" y="12.1">4</text>
<text x="23" y="35.5">5VCC</text>
<text x="73.8" y="35.5">5VCC</text>
<text x="10.4" y="36.1">A</text>
<text x="285.4" y="36.1">A</text>
<text x="59.8" y="46.9">AIN0</text>
<text x="110.6" y="46.9">AIN4</text>
<text x="59.8" y="50.7">AIN1</text>
<text x="110.6" y="50.7">AIN5</text>
<text x="129.7" y="53.2">5VCC</text>
<text x="264.3" y="55.8">5VCC</text>
<text x="23" y="69.8">5VCC</text>
<text x="73.8" y="69.8">5VCC</text>
<text x="59.8" y="81.2">AIN2</text>
<text x="110.6" y="81.2">AIN6</text>
<text x="10.4" y="86.1">B</text>
<text x="59.8" y="85">AIN3</text>
<text x="110.6" y="85">AIN7</text>
<text x="191.9" y="85">5VCC</text>
<text x="285.4" y="86.1">B</text>
<text x="190.8" y="92.6">REF2.5</text>
<text x="185" y="97.7">AIN0</text>
<text x="185.2" y="100.2">AIN1</text>
<text x="184.9" y="107.9">AIN4</text>
<text x="184.9" y="105.3">AIN3</text>
<text x="185" y="102.8">AIN2</text>
<text x="185" y="112.9">AIN6</text>
<text x="185" y="110.4">AIN5</text>
<text x="101.7" y="115.5">5VCC</text>
<text x="133.6" y="115.5">REF3.3</text>
<text x="185" y="115.5">AIN7</text>
<text x="260.5" y="115.5">REF3.3</text>
<text x="28.1" y="128.2">5VCC</text>
<text x="89.1" y="128.2">REF3.3</text>
<text x="10.3" y="136.1">C</text>
<text x="285.3" y="136.1">C</text>
<text x="139.6" y="149.7" transform="rotate(-90 139.6 149.7)">REF2.5</text>
<text x="29.1" y="157.3" transform="rotate(-90 29.1 157.3)">5VCC</text>
<text x="149.8" y="157.3" transform="rotate(-90 149.8 157.3)">5VCC</text>
<text x="10.3" y="186.1">D</text>
<text x="285.3" y="186.1">D</text>
<text x="35" y="200.1">1</text>
<text x="185" y="200.1">4</text>
</g>
<g font-size="1.8" fill="#006464">
<text x="197.4" y="22.4">C14</text>
<text x="205.7" y="22.4">1u</text>
<text x="221.6" y="22.4">R3</text>
<text x="230.6" y="22.4">R</text>
<text x="197.5" y="27.5">C15</text>
<text x="205.7" y="27.5">1u</text>
<text x="221.6" y="27.5">R4</text>
<text x="230.6" y="27.5">R</text>
<text x="38.4" y="35.4">+VS</text>
<text x="50.6" y="35.4">RG</text>
<text x="89.2" y="35.4">+VS</text>
<text x="101.4" y="35.4">RG</text>
<text x="153.9" y="30.3">1</text>
<text x="197.4" y="32.6">C16</text>
<text x="205.7" y="32.6">1u</text>
<text x="221.6" y="32.6">R5</text>
<text x="230.6" y="32.6">R</text>
<text x="245.4" y="32.8">1</text>
<text x="38.4" y="39.2">-VS</text>
<text x="62.2" y="37.9">R2</text>
<text x="62.2" y="40.5">R</text>
<text x="89.2" y="39.2">-VS</text>
<text x="113" y="37.9">R12</text>
<text x="113" y="40.5">R</text>
<text x="153.9" y="37.9">4</text>
<text x="197.5" y="37.7">C17</text>
<text x="205.7" y="37.7">1u</text>
<text x="221.6" y="37.7">R6</text>
<text x="230.6" y="37.7">R</text>
<text x="245.4" y="40.5">4</text>
<text x="38.4" y="46.8">+IN</text>
<text x="49.3" y="46.8">OUT</text>
<text x="50.6" y="43">RG</text>
<text x="89.2" y="46.8">+IN</text>
<text x="100.1" y="46.8">OUT</text>
<text x="101.4" y="43">RG</text>
<text x="197.4" y="47.8">C19</text>
<text x="197.4" y="42.7">C18</text>
<text x="205.7" y="42.7">1u</text>
<text x="205.7" y="47.8">1u</text>
<text x="221.7" y="46">R7</text>
<text x="230.6" y="46">R</text>
<text x="38.4" y="50.6">-IN</text>
<text x="49.8" y="50.6">REF</text>
<text x="89.2" y="50.6">-IN</text>
<text x="100.6" y="50.6">REF</text>
<text x="197.2" y="52.9">C20</text>
<text x="205.7" y="52.9">1u</text>
<text x="221.6" y="51.1">R8</text>
<text x="230.6" y="51.1">R</text>
<text x="197.5" y="58">C21</text>
<text x="205.7" y="58">1u</text>
<text x="221.6" y="56.2">R9</text>
<text x="230.6" y="56.2">R</text>
<text x="221.2" y="61.3">R10</text>
<text x="230.6" y="61.3">R</text>
<text x="38.4" y="69.7">+VS</text>
<text x="50.6" y="69.7">RG</text>
<text x="89.2" y="69.7">+VS</text>
<text x="101.4" y="69.7">RG</text>
<text x="38.4" y="73.5">-VS</text>
<text x="50.6" y="77.3">RG</text>
<text x="62.2" y="72.2">R11</text>
<text x="62.2" y="74.7">R</text>
<text x="89.2" y="73.5">-VS</text>
<text x="101.4" y="77.3">RG</text>
<text x="113" y="72.2">R13</text>
<text x="113" y="74.7">R</text>
<text x="146.3" y="76">Y1</text>
<text x="38.4" y="81.1">+IN</text>
<text x="49.3" y="81.1">OUT</text>
<text x="89.2" y="81.1">+IN</text>
<text x="100.1" y="81.1">OUT</text>
<text x="38.4" y="84.9">-IN</text>
<text x="49.8" y="84.9">REF</text>
<text x="89.2" y="84.9">-IN</text>
<text x="100.6" y="84.9">REF</text>
<text x="130" y="86.2">C13</text>
<text x="130" y="88.7">18p</text>
<text x="140" y="86.2">ABLS-8MHZ-K4T</text>
<text x="162.6" y="86.2">C12</text>
<text x="162.6" y="88.7">18p</text>
<text x="212.3" y="84.9">AVDD</text>
<text x="212.3" y="87.4">AGND</text>
<text x="212.3" y="90">VREFN</text>
<text x="238.6" y="84.9">D3</text>
<text x="238.7" y="87.4">D2</text>
<text x="238.9" y="90">D1</text>
<text x="212.3" y="92.5">VREFP</text>
<text x="212.3" y="95.1">AINCOM</text>
<text x="230.8" y="92.5">D0/CLKOUT</text>
<text x="236.5" y="95.1">SCLK</text>
<text x="212.3" y="97.6">AIN0</text>
<text x="212.3" y="100.1">AIN1</text>
<text x="236" y="100.1">DOUT</text>
<text x="238" y="97.6">DIN</text>
<text x="212.3" y="107.8">AIN4</text>
<text x="212.3" y="102.7">AIN2</text>
<text x="212.3" y="105.2">AIN3</text>
<text x="230.1" y="107.8">XTAL1/CLKIN</text>
<text x="235.3" y="102.7">*DRDY</text>
<text x="237.7" y="105.2">*CS</text>
<text x="212.3" y="110.3">AIN5</text>
<text x="212.3" y="112.8">AIN6</text>
<text x="235.6" y="110.3">XTAL2</text>
<text x="235.8" y="112.8">DGND</text>
<text x="212.3" y="115.4">AIN7</text>
<text x="212.3" y="117.9">*SYNC/*PDWN</text>
<text x="234.6" y="117.9">*RESET</text>
<text x="236.1" y="115.4">DVDD</text>
<text x="103.4" y="125.5">C8</text>
<text x="125.7" y="125.5">C9</text>
<text x="136.4" y="125.5">C10</text>
<text x="158.7" y="125.5">C11</text>
<text x="53.6" y="128.1">VIN</text>
<text x="53.6" y="130.6">GND</text>
<text x="62.1" y="128.1">VOUT</text>
<text x="64.4" y="130.6">NC</text>
<text x="103.4" y="128.1">10u</text>
<text x="136.4" y="128.1">10u</text>
<text x="33.5" y="134.4">C1</text>
<text x="33.5" y="137">1u</text>
<text x="64.7" y="133.2">EN</text>
<text x="86.4" y="134.4">C2</text>
<text x="86.4" y="137">1u</text>
<text x="44.7" y="164.9">DNC</text>
<text x="44.7" y="167.5">VIN</text>
<text x="58.1" y="164.9">DNC</text>
<text x="59.3" y="167.5">NC</text>
<text x="81.6" y="163.6">R1</text>
<text x="82" y="166.2">R</text>
<text x="108.2" y="164.9">NC</text>
<text x="108.2" y="167.5">IN-</text>
<text x="121.6" y="164.9">NC</text>
<text x="121.9" y="167.5">V+</text>
<text x="44.7" y="170">TEMP</text>
<text x="44.7" y="172.5">GND</text>
<text x="54.5" y="172.5">TRIM/NR</text>
<text x="57" y="170">VOUT</text>
<text x="108.2" y="170">IN+</text>
<text x="108.2" y="172.5">V-</text>
<text x="116.8" y="170">OUTPUT</text>
<text x="121.6" y="172.5">NC</text>
<text x="22.1" y="177.6">C3</text>
<text x="77.2" y="177.6">C4</text>
<text x="95" y="177.6">C5</text>
<text x="142" y="177.6">C6</text>
<text x="152.1" y="177.6">C7</text>
<text x="22.1" y="180.2">1u</text>
<text x="77.2" y="180.2">1u</text>
<text x="95" y="180.2">1u</text>
</g>
<g font-size="1.8" fill="#0f0f0f">
<text x="213.4" y="22.5">S1+</text>
<text x="141.5" y="28.9">SCLK</text>
<text x="213.4" y="27.6">S1-</text>
<text x="141" y="33.9">DOUT</text>
<text x="143" y="31.4">DIN</text>
<text x="213.4" y="32.7">S2+</text>
<text x="140.5" y="41.6">RESET</text>
<text x="141.2" y="36.5">DRDY</text>
<text x="143.6" y="39">CS</text>
<text x="213.4" y="37.8">S2-</text>
<text x="26.1" y="45.4">S1+</text>
<text x="76.6" y="45.4">S3+</text>
<text x="135" y="44.1">SYNC/PDWN</text>
<text x="213.4" y="42.8">S3+</text>
<text x="213.4" y="47.9">S3-</text>
<text x="26.4" y="49.2">S1-</text>
<text x="76.9" y="49.2">S3-</text>
<text x="213.4" y="53">S4+</text>
<text x="213.4" y="58.1">S4-</text>
<text x="25.8" y="79.7">S2+</text>
<text x="26.2" y="83.5">S2-</text>
<text x="76.6" y="79.7">S4+</text>
<text x="76.9" y="83.5">S4-</text>
<text x="130.5" y="79.7">XTAL2</text>
<text x="158.7" y="79.7">XTAL1</text>
<text x="252.7" y="93.6">SCLK</text>
<text x="252.7" y="98.7">DOUT</text>
<text x="252.7" y="101.3">DRDY</text>
<text x="252.7" y="96.2">DIN</text>
<text x="252.7" y="103.8">CS</text>
<text x="259.1" y="106.3">XTAL1</text>
<text x="259.1" y="108.9">XTAL2</text>
<text x="193.5" y="116.5">SYNC/PDWN</text>
<text x="252.7" y="116.5">RESET</text>
</g>
<g font-size="1.8" fill="#a90000">
<text x="150.7" y="29">1</text>
<text x="35" y="34">8</text>
<text x="55.3" y="34">2</text>
<text x="85.8" y="34">8</text>
<text x="106.1" y="34">2</text>
<text x="150.6" y="34">3</text>
<text x="150.6" y="31.5">2</text>
<text x="242" y="34">2</text>
<text x="242.2" y="31.5">1</text>
<text x="35" y="37.8">5</text>
<text x="55.3" y="41.7">3</text>
<text x="85.8" y="37.8">5</text>
<text x="106.1" y="41.7">3</text>
<text x="150.6" y="36.6">4</text>
<text x="150.6" y="41.7">6</text>
<text x="150.6" y="39.1">5</text>
<text x="242" y="39.1">4</text>
<text x="242" y="36.6">3</text>
<text x="242" y="41.7">5</text>
<text x="35" y="45.5">4</text>
<text x="55.4" y="45.5">7</text>
<text x="85.8" y="45.5">4</text>
<text x="106.2" y="45.5">7</text>
<text x="150.6" y="46.7">8</text>
<text x="150.6" y="44.2">7</text>
<text x="242" y="44.2">6</text>
<text x="242.1" y="46.7">7</text>
<text x="35.1" y="49.3">1</text>
<text x="55.3" y="49.3">6</text>
<text x="85.9" y="49.3">1</text>
<text x="106.1" y="49.3">6</text>
<text x="150.2" y="51.8">10</text>
<text x="150.6" y="49.3">9</text>
<text x="242" y="49.3">8</text>
<text x="254.7" y="51.8">9</text>
<text x="254.3" y="54.4">10</text>
<text x="35" y="68.3">8</text>
<text x="55.3" y="68.3">2</text>
<text x="85.8" y="68.3">8</text>
<text x="106.1" y="68.3">2</text>
<text x="35" y="72.1">5</text>
<text x="55.3" y="75.9">3</text>
<text x="85.8" y="72.1">5</text>
<text x="106.1" y="75.9">3</text>
<text x="35" y="79.8">4</text>
<text x="35.1" y="83.6">1</text>
<text x="55.3" y="83.6">6</text>
<text x="55.4" y="79.8">7</text>
<text x="85.8" y="79.8">4</text>
<text x="85.9" y="83.6">1</text>
<text x="106.1" y="83.6">6</text>
<text x="106.2" y="79.8">7</text>
<text x="207.9" y="83.6">1</text>
<text x="244" y="83.6">28</text>
<text x="207.7" y="88.6">3</text>
<text x="207.7" y="86.1">2</text>
<text x="244" y="88.6">26</text>
<text x="244.1" y="86.1">27</text>
<text x="207.7" y="91.2">4</text>
<text x="207.7" y="93.7">5</text>
<text x="244" y="93.7">24</text>
<text x="244" y="91.2">25</text>
<text x="207.7" y="96.3">6</text>
<text x="207.7" y="101.3">8</text>
<text x="207.8" y="98.8">7</text>
<text x="244" y="96.3">23</text>
<text x="244" y="98.8">22</text>
<text x="244.2" y="101.3">21</text>
<text x="207.3" y="106.4">10</text>
<text x="207.7" y="103.9">9</text>
<text x="244" y="103.9">20</text>
<text x="244.1" y="106.4">19</text>
<text x="207.3" y="111.5">12</text>
<text x="207.5" y="109">11</text>
<text x="244.1" y="109">18</text>
<text x="244.2" y="111.5">17</text>
<text x="207.3" y="116.6">14</text>
<text x="207.3" y="114">13</text>
<text x="244.1" y="114">16</text>
<text x="244.2" y="116.6">15</text>
<text x="49" y="129.3">2</text>
<text x="49.1" y="126.7">1</text>
<text x="70.5" y="129.3">4</text>
<text x="70.6" y="131.8">3</text>
<text x="70.6" y="126.7">5</text>
<text x="40.1" y="166.1">2</text>
<text x="40.2" y="163.6">1</text>
<text x="65.5" y="163.6">8</text>
<text x="65.5" y="166.1">7</text>
<text x="103.6" y="166.1">2</text>
<text x="103.7" y="163.6">1</text>
<text x="127.7" y="163.6">8</text>
<text x="127.8" y="166.1">7</text>
<text x="40.1" y="171.2">4</text>
<text x="40.1" y="168.7">3</text>
<text x="65.5" y="168.7">6</text>
<text x="65.5" y="171.2">5</text>
<text x="103.6" y="171.2">4</text>
<text x="103.6" y="168.7">3</text>
<text x="127.7" y="168.7">6</text>
<text x="127.7" y="171.2">5</text>
</g>
<g font-size="1.8">
<text x="159.4" y="65.3">Connector</text>
<text x="256.1" y="65.3">Connector + RC Filter</text>
<text x="93" y="100.6">Instrumentation</text>
<text x="108.6" y="100.6">Amplifiers</text>
<text x="152.9" y="100.8">Crystal Oscillator</text>
<text x="264.7" y="128.8">ADS1256 IC</text>
<text x="154.5" y="192.3">Power Circuitry</text>
</g>
<g font-size="1.4" fill="#a90000">
<text x="143.2" y="79.8">1</text>
<text x="150.7" y="79.8">2</text>
</g>
</svg>
